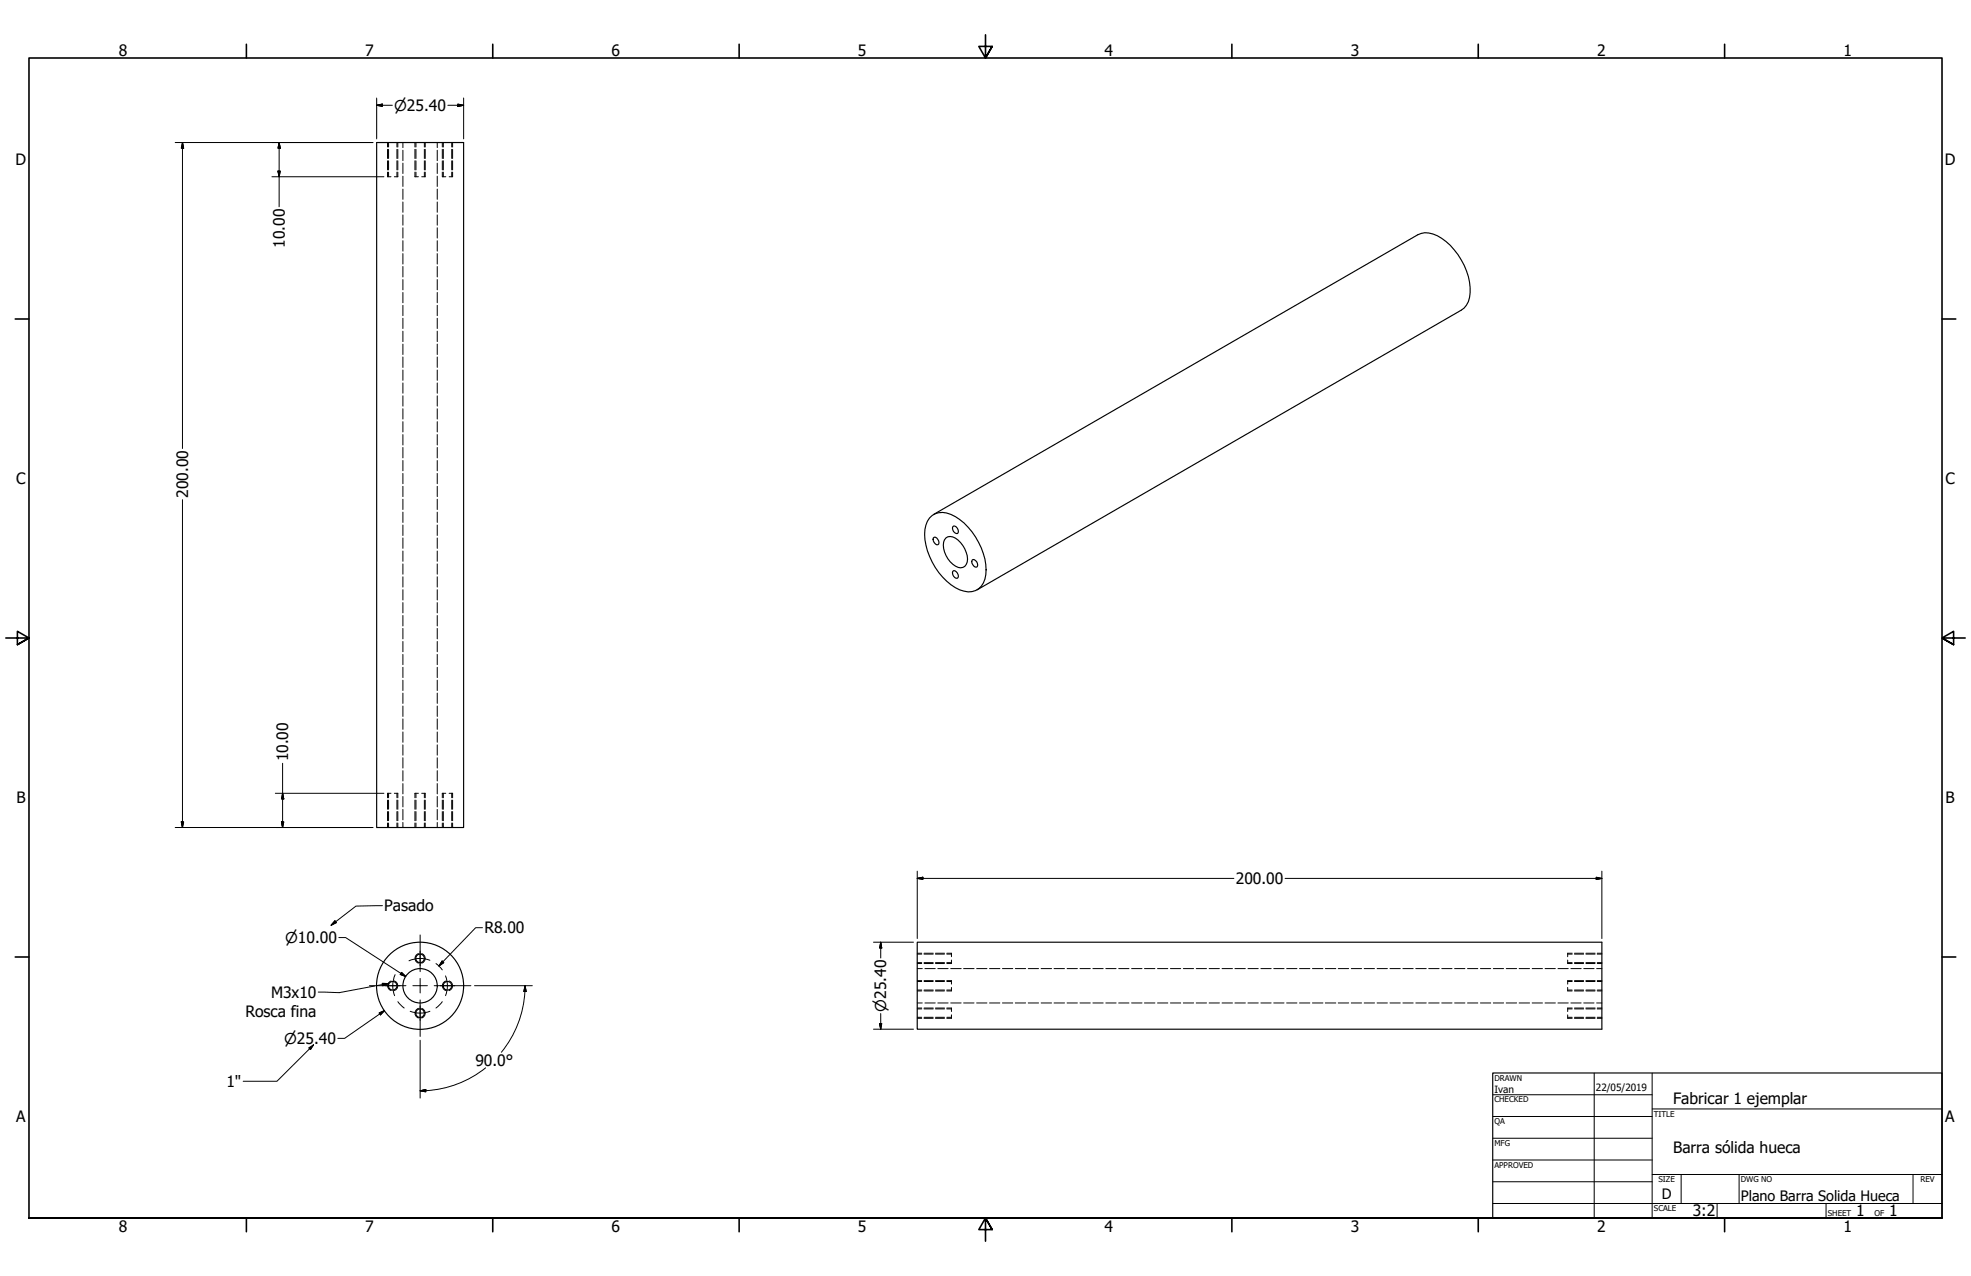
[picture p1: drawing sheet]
<svg xmlns="http://www.w3.org/2000/svg" width="864mm" height="559mm" viewBox="0 0 864 559" stroke-linecap="round" stroke-linejoin="round" font-family="sans-serif">
<!-- layer: Visible (ANSI) -->
<g fill="none" stroke="#000" stroke-width=".51">
<path d="M165 62.4h38.1v300h-38.1zM407.3 226.8a7.8 7.8 0 0 1 9.4-1.5 28.6 28.6 0 0 1 15.2 26.4 7.6 7.6 0 0 1-11.4 6.6 28.6 28.6 0 0 1-15.2-26.4l1-3.6zM408.9 235.6l.4-.3a2.14 2.14 0 0 1 1.6 3.3 2.39 2.39 0 0 1-2-3zM409.1 225.3l212.1-122.5a10.1 10.1 0 0 1 10.5 1.6 28.3 28.3 0 0 1 12.2 25.8 8.1 8.1 0 0 1-3.6 5.6l-212.2 122.5M414.5 235.6a4.8 4.8 0 0 1 6.4 2 11.2 11.2 0 0 1 2.9 8.5 3.2 3.2 0 0 1-5.2 1.8 10.6 10.6 0 0 1-4.8-11.5zM417.4 230.7l.4-.3a2.1 2.1 0 0 1 1.6 3.3 2.3 2.3 0 0 1-2-3zM417.4 250.3l.4-.4a2.13 2.13 0 0 1 1.6 3.3 2.3 2.3 0 0 1-2-2.9zM425.9 245.4l.4-.4a2.13 2.13 0 0 1 1.6 3.3 2.38 2.38 0 0 1-2-2.9zM401.9 412.6h300v38.1h-300z"/>
<circle cx="184.1" cy="419.7" r="1.87"/>
<circle cx="172.1" cy="431.7" r="1.87"/>
<circle cx="184.1" cy="431.7" r="19.1"/>
<circle cx="184.1" cy="431.7" r="7.5"/>
<circle cx="196.1" cy="431.7" r="1.87"/>
<circle cx="184.1" cy="443.7" r="1.87"/>
</g>
<!-- layer: Hidden Narrow (ANSI) -->
<g fill="none" stroke="#000" stroke-width=".44">
<path d="M169.8 62.4v2M169.8 65.4v4M169.8 70.4v4M169.8 75.4v2M174.3 62.4v2M174.3 65.4v4M174.3 70.4v4M174.3 75.4v2M181.8 62.4v2M181.8 65.4v4M181.8 70.4v4M181.8 75.4v2"/>
<path d="M186.3 62.4v2M186.3 65.4v4M186.3 70.4v4M186.3 75.4v2M193.8 62.4v2M193.8 65.4v4M193.8 70.4v4M193.8 75.4v2M198.3 62.4v2M198.3 65.4v4M198.3 70.4v4M198.3 75.4v2"/>
<path d="M169.8 347.4v2M169.8 350.4v4M169.8 355.4v4M174.3 347.4v2M174.3 350.4v4M174.3 355.4v4M181.8 347.4v2M181.8 350.4v4M181.8 355.4v4M186.3 347.4v2M186.3 350.4v4M186.3 355.4v4"/>
<path d="M193.8 347.4v2M193.8 350.4v4M193.8 355.4v4M198.3 347.4v2M198.3 350.4v4M198.3 355.4v4M169.8 360.4v2M174.3 360.4v2M181.8 360.4v2M186.3 360.4v2M193.8 360.4v2M198.3 360.4v2"/>
<path d="M183.4 417.6a2.14 2.14 0 0 0-1.6 2.1 2.14 2.14 0 0 0 1.6 2.1M184.8 417.6a2.25 2.25 0 0 1 1.5 2.1 2.25 2.25 0 0 1-1.5 2.1M401.9 417.4h2M404.9 417.4h4M409.9 417.4h3.9M414.8 417.4h2.1M686.9 417.4h1.9M689.9 417.4h4M694.9 417.4h4M699.8 417.4h2.1M171.4 429.6a2.14 2.14 0 0 0-1.6 2.1 2.14 2.14 0 0 0 1.6 2.1M172.8 429.6a2.25 2.25 0 0 1 1.5 2.1 2.25 2.25 0 0 1-1.5 2.1"/>
<path d="M195.4 429.6a2.14 2.14 0 0 0-1.6 2.1 2.14 2.14 0 0 0 1.6 2.1M196.8 429.6a2.25 2.25 0 0 1 1.5 2.1 2.25 2.25 0 0 1-1.5 2.1M401.9 422h2M401.9 434h2M401.9 429.5h2M404.9 422h4M404.9 434h4M404.9 429.5h4M409.9 422h3.9M409.9 434h3.9M409.9 429.5h3.9M414.8 422h2.1"/>
<path d="M414.8 434h2.1M414.8 429.5h2.1M686.9 422h1.9M686.9 434h1.9M686.9 429.5h1.9M689.9 422h4M689.9 434h4M689.9 429.5h4M694.9 422h4M694.9 434h4M694.9 429.5h4M699.8 422h2.1"/>
<path d="M699.8 434h2.1M699.8 429.5h2.1M183.4 441.6a2.18 2.18 0 0 0-1.6 2.1 2.18 2.18 0 0 0 1.6 2.1M184.8 441.6a2.25 2.25 0 0 1 1.5 2.1 2.25 2.25 0 0 1-1.5 2.1M401.9 446h2M401.9 441.5h2M404.9 446h4M404.9 441.5h4M409.9 446h3.9M409.9 441.5h3.9M414.8 446h2.1M414.8 441.5h2.1"/>
<path d="M686.9 446h1.9M686.9 441.5h1.9M689.9 446h4M689.9 441.5h4M694.9 446h4M694.9 441.5h4M699.8 446h2.1M699.8 441.5h2.1"/>
</g>
<!-- layer: Hidden (ANSI) -->
<g fill="none" stroke="#000" stroke-width=".44">
<path d="M169.8 77.4h1.5M170.2 62.4v2M170.2 65.4v4M170.2 70.4v4M170.2 75.4v2M172.8 77.4h1.5M173.9 62.4v2M173.9 65.4v4M173.9 70.4v4M173.9 75.4v2M176.5 62.4v2.2M176.5 65.8v4.6"/>
<path d="M176.5 71.4v4.6M176.5 77.2v4.5M181.8 77.4h1.5M182.2 62.4v2M182.2 65.4v4M182.2 70.4v4M182.2 75.4v2M184.8 77.4h1.5M185.9 62.4v2M185.9 65.4v4M185.9 70.4v4M185.9 75.4v2"/>
<path d="M191.6 62.4v2.2M191.6 65.8v4.6M191.6 71.4v4.6M191.6 77.2v4.5M193.8 77.4h1.5M194.2 62.4v2M194.2 65.4v4M194.2 70.4v4M194.2 75.4v2M196.8 77.4h1.5M197.9 62.4v2M197.9 65.4v4"/>
<path d="M197.9 70.4v4M197.9 75.4v2M176.5 82.8v4.5M176.5 88.5v4.5M176.5 94.1v4.5M176.5 99.8v4.5M191.6 82.8v4.5M191.6 88.5v4.5M191.6 94.1v4.5M191.6 99.8v4.5M176.5 105.4v4.6M176.5 111.1v4.5"/>
<path d="M176.5 116.7v4.6M191.6 105.4v4.6M191.6 111.1v4.5M191.6 116.7v4.6M176.5 122.4v4.5M176.5 128.1v4.5M176.5 133.7v4.5M176.5 139.4v4.5M191.6 122.4v4.5M191.6 128.1v4.5M191.6 133.7v4.5M191.6 139.4v4.5"/>
<path d="M176.5 145v4.6M176.5 150.7v4.6M176.5 156.3v4.6M191.6 145v4.6M191.6 150.7v4.6M191.6 156.3v4.6M176.5 162.1v4.5M176.5 167.7v4.5M176.5 173.4v4.5M176.5 179v4.5M191.6 162.1v4.5M191.6 167.7v4.5"/>
<path d="M191.6 173.4v4.5M191.6 179v4.5M176.5 184.7v4.5M176.5 190.3v4.6M176.5 196v4.5M191.6 184.7v4.5M191.6 190.3v4.6M191.6 196v4.5M176.5 201.7v4.5M176.5 207.3v4.5M176.5 213v4.5M176.5 218.6v4.5"/>
<path d="M191.6 201.7v4.5M191.6 207.3v4.5M191.6 213v4.5M191.6 218.6v4.5M176.5 224.3v4.5M176.5 229.9v4.6M176.5 235.6v4.6M191.6 224.3v4.5M191.6 229.9v4.6M191.6 235.6v4.6M176.5 241.3v4.5M176.5 247v4.5"/>
<path d="M176.5 252.6v4.5M176.5 258.3v4.5M191.6 241.3v4.5M191.6 247v4.5M191.6 252.6v4.5M191.6 258.3v4.5M176.5 263.9v4.5M176.5 269.6v4.5M176.5 275.2v4.6M191.6 263.9v4.5M191.6 269.6v4.5M191.6 275.2v4.6"/>
<path d="M176.5 280.9v4.5M176.5 286.6v4.5M176.5 292.2v4.5M176.5 297.9v4.5M191.6 280.9v4.5M191.6 286.6v4.5M191.6 292.2v4.5M191.6 297.9v4.5M176.5 303.5v4.5M176.5 309.2v4.6M176.5 314.8v4.6M191.6 303.5v4.5"/>
<path d="M191.6 309.2v4.6M191.6 314.8v4.6M176.5 320.5v4.6M176.5 326.2v4.5M176.5 331.9v4.5M176.5 337.5v4.5M191.6 320.5v4.6M191.6 326.2v4.5M191.6 331.9v4.5M191.6 337.5v4.5M169.8 347.4h1.5M170.2 347.4v2"/>
<path d="M170.2 350.4v4M170.2 355.4v4M172.8 347.4h1.5M173.9 347.4v2M173.9 350.4v4M173.9 355.4v4M176.5 343.2v4.5M176.5 348.8v4.6M176.5 354.5v4.5M181.8 347.4h1.5M182.2 347.4v2M182.2 350.4v4"/>
<path d="M182.2 355.4v4M184.8 347.4h1.5M185.9 347.4v2M185.9 350.4v4M185.9 355.4v4M191.6 343.2v4.5M191.6 348.8v4.6M191.6 354.5v4.5M193.8 347.4h1.5M194.2 347.4v2M194.2 350.4v4M194.2 355.4v4"/>
<path d="M196.8 347.4h1.5M197.9 347.4v2M197.9 350.4v4M197.9 355.4v4M170.2 360.4v2M173.9 360.4v2M176.5 360.2v2.2M182.2 360.4v2M185.9 360.4v2M191.6 360.2v2.2M194.2 360.4v2M197.9 360.4v2"/>
<path d="M401.9 417.8h2M404.9 417.8h4M409.9 417.8h3.9M414.8 417.8h2.1M416.9 417.4v1.6M686.9 417.8h1.9M686.9 417.4v1.6M689.9 417.8h4M694.9 417.8h4M699.8 417.8h2.1M401.9 439.2h2.2M401.9 424.2h2.2"/>
<path d="M401.9 421.6h2M401.9 433.6h2M401.9 429.8h2M404.9 421.6h4M404.9 433.6h4M404.9 429.8h4M405.3 439.2h4.5M405.3 424.2h4.5M409.9 421.6h3.9M409.9 433.6h3.9M409.9 429.8h3.9M410.9 439.2h4.5"/>
<path d="M410.9 424.2h4.5M414.8 421.6h2.1M414.8 433.6h2.1M414.8 429.8h2.1M416.6 439.2h4.5M416.6 424.2h4.5M416.9 420.4v1.6M416.9 429.5v1.5M416.9 432.4v1.6M422.2 439.2h4.6M422.2 424.2h4.6M427.9 439.2h4.5"/>
<path d="M427.9 424.2h4.5M433.6 439.2h4.5M433.6 424.2h4.5M439.2 439.2h4.5M439.2 424.2h4.5M444.9 439.2h4.5M444.9 424.2h4.5M450.5 439.2h4.5M450.5 424.2h4.5M456.2 439.2h4.6M456.2 424.2h4.6M461.8 439.2h4.6"/>
<path d="M461.8 424.2h4.6M467.6 439.2h4.5M467.6 424.2h4.5M473.2 439.2h4.5M473.2 424.2h4.5M478.9 439.2h4.5M478.9 424.2h4.5M484.5 439.2h4.5M484.5 424.2h4.5M490.2 439.2h4.5M490.2 424.2h4.5M495.8 439.2h4.6"/>
<path d="M495.8 424.2h4.6M501.5 439.2h4.5M501.5 424.2h4.5M507.2 439.2h4.5M507.2 424.2h4.5M512.8 439.2h4.5M512.8 424.2h4.5M518.5 439.2h4.5M518.5 424.2h4.5M524.1 439.2h4.5M524.1 424.2h4.5M529.8 439.2h4.5"/>
<path d="M529.8 424.2h4.5M535.4 439.2h4.6M535.4 424.2h4.6M541.1 439.2h4.6M541.1 424.2h4.6M546.8 439.2h4.5M546.8 424.2h4.5M552.4 439.2h4.6M552.4 424.2h4.6M558.1 439.2h4.5M558.1 424.2h4.5M563.8 439.2h4.5"/>
<path d="M563.8 424.2h4.5M569.4 439.2h4.5M569.4 424.2h4.5M575.1 439.2h4.5M575.1 424.2h4.5M580.7 439.2h4.6M580.7 424.2h4.6M586.4 439.2h4.5M586.4 424.2h4.5M592.1 439.2h4.5M592.1 424.2h4.5M597.7 439.2h4.5"/>
<path d="M597.7 424.2h4.5M603.4 439.2h4.5M603.4 424.2h4.5M609 439.2h4.5M609 424.2h4.5M614.7 439.2h4.5M614.7 424.2h4.5M620.3 439.2h4.6M620.3 424.2h4.6M626 439.2h4.6M626 424.2h4.6M631.7 439.2h4.5"/>
<path d="M631.7 424.2h4.5M637.3 439.2h4.6M637.3 424.2h4.6M643 439.2h4.5M643 424.2h4.5M648.7 439.2h4.5M648.7 424.2h4.5M654.3 439.2h4.5M654.3 424.2h4.5M660 439.2h4.5M660 424.2h4.5M665.6 439.2h4.6"/>
<path d="M665.6 424.2h4.6M671.3 439.2h4.5M671.3 424.2h4.5M677 439.2h4.5M677 424.2h4.5M682.6 439.2h4.5M682.6 424.2h4.5M686.9 421.6h1.9M686.9 433.6h1.9M686.9 429.8h1.9M686.9 420.4v1.6M686.9 429.5v1.5"/>
<path d="M686.9 432.4v1.6M688.3 439.2h4.5M688.3 424.2h4.5M689.9 421.6h4M689.9 433.6h4M689.9 429.8h4M693.9 439.2h4.5M693.9 424.2h4.5M694.9 421.6h4M694.9 433.6h4M694.9 429.8h4M699.6 439.2h2.3"/>
<path d="M699.6 424.2h2.3M699.8 421.6h2.1M699.8 433.6h2.1M699.8 429.8h2.1M401.9 445.5h2M401.9 441.8h2M404.9 445.5h4M404.9 441.8h4M409.9 445.5h3.9M409.9 441.8h3.9M414.8 445.5h2.1M414.8 441.8h2.1"/>
<path d="M416.9 441.5v1.5M416.9 444.4v1.6M686.9 445.5h1.9M686.9 441.8h1.9M686.9 441.5v1.5M686.9 444.4v1.6M689.9 445.5h4M689.9 441.8h4M694.9 445.5h4M694.9 441.8h4M699.8 445.5h2.1M699.8 441.8h2.1"/>
</g>
<!-- layer: Border (ANSI) -->
<g fill="none" stroke="#000" stroke-width=".7">
<path d="M107.9 19.4v6M215.9 19.4v6M323.8 19.4v6M431.8 15.2v10.2l-2.9-5.1h5.8l-2.9 5.1 2.9-5.1M539.8 19.4v6M647.7 19.4v6M755.6 19.4v6M6.7 139.7h6M850.9 139.7h6M2.5 279.4h10.2l-5.1-2.9v5.8l5.1-2.9-5.1 2.9M861.1 279.4h-10.2l5.1-2.9v5.8l-5.1-2.9 5.1 2.9M6.7 419.1h6"/>
<path d="M850.9 419.1h6M12.7 533.4v-508h838.2v508h-838.2h838.2M107.9 533.4v6M215.9 533.4v6M323.8 533.4v6M434.7 538.5l-2.9-5.1 2.9 5.1h-5.8l2.9-5.1v10.2M539.8 533.4v6M647.7 533.4v6M755.6 533.4v6"/>
</g>
<!-- layer: Title (ANSI) -->
<g fill="none" stroke="#000" stroke-width=".44">
<path d="M654 479.4h69.9M698.5 469.9v63.5M723.9 469.9v63.5M654 488.9h69.9M654 498.5h69.9M723.9 485.6h127M654 508h69.9M654 517.5h69.9M723.9 514.3h127M736.6 514.3v12.7M762 514.3v12.7M838.2 514.3v12.7"/>
<path d="M654 527h196.9M752.3 527v6.4M800.1 527v6.4"/>
</g>
<path d="M654 469.9h196.9v63.5h-196.9z" fill="none" stroke="#000" stroke-width=".51"/>
<!-- layer: Dimension (ANSI) -->
<g fill="none" stroke="#000" stroke-width=".44">
<path d="M165 46.1l2.5-.5v1zM165 46.1h6.9M165 42.9v17.9M196.2 46.1h6.9M200.6 45.6l2.5 .5-2.5 .5zM203.1 42.9v17.9M76.8 62.4h86.6M79.9 62.4l.6 2.5h-1.1zM79.9 62.4v134M119.1 77.4h49.1M121.8 74.9h1l-.5 2.5zM122.3 62.4l.5 2.5h-1z"/>
<path d="M122.3 62.4v28.2M79.9 218.8v143.6M123.8 334.3v28.1M79.4 359.9h1.1l-.6 2.5zM120.6 347.4h47.6M123.3 359.9h1l-.5 2.5zM123.8 347.4l.5 2.5h-1zM76.8 362.4h86.6M401.9 384.7l2.5-.5v.9zM401.9 384.7h138.7M401.9 381.5v29.5M563.1 384.7h138.8"/>
<path d="M699.4 384.2l2.5 .5-2.5 .4zM701.9 381.5v29.5M148.5 410.6h2.9l26.3 17M211.4 406.3h-3l-16.1 16.7M382.7 412.6h17.5M385.9 412.6l.4 2.6h-.9zM385.9 412.6v6.9M176 425.8l1.7 1.8-2.3-.9zM193.7 420.9l.7 .7-2.1 1.4zM207.9 431.7h25.3M230.1 431.7l.4 2.5h-1zM230.1 431.7a46 46 0 0 1-10.4 29.1"/>
<path d="M166.1 443.6l2.3-1-1.7 1.8zM168.4 442.6l-17.4 12.1h-3M184.1 455.5v25.4M382.7 450.7h17.5M385.4 448.2h.9l-.4 2.5zM385.9 443.9v6.8M184.1 477.7l2.5-.6v1.1zM212.8 467.6a46 46 0 0 1-28.7 10.1"/>
</g>
<g fill="#000" stroke="#000" stroke-width=".44">
<path d="M165 46.1l2.5-.5zM165 46.1l2.5-.5v1zM200.6 46.6l2.5-.5zM200.6 45.6l2.5 .5-2.5 .5zM79.9 62.4l.6 2.5zM79.9 62.4l.6 2.5h-1.1zM121.8 74.9l.5 2.5zM121.8 74.9h1l-.5 2.5zM122.3 62.4l.5 2.5zM122.3 62.4l.5 2.5h-1zM79.4 359.9l.5 2.5zM79.4 359.9h1.1l-.6 2.5z"/>
<path d="M123.3 359.9l.5 2.5zM123.3 359.9h1l-.5 2.5zM123.8 347.4l.5 2.5zM123.8 347.4l.5 2.5h-1zM401.9 384.7l2.5-.5zM401.9 384.7l2.5-.5v.9zM699.4 385.1l2.5-.4zM699.4 384.2l2.5 .5-2.5 .4zM385.9 412.6l.4 2.6zM385.9 412.6l.4 2.6h-.9zM175.4 426.7l2.3 .9zM176 425.8l1.7 1.8-2.3-.9z"/>
<path d="M193.7 420.9l-1.4 2.1zM193.7 420.9l.7 .7-2.1 1.4zM230.1 431.7l.4 2.5zM230.1 431.7l.4 2.5h-1zM168.4 442.6l-1.7 1.8zM166.1 443.6l2.3-1-1.7 1.8zM385.4 448.2l.5 2.5zM385.4 448.2h.9l-.4 2.5zM184.1 477.7l2.5-.6zM184.1 477.7l2.5-.6v1.1z"/>
</g>
<!-- layer: Symbol (ANSI) -->
<path d="M167.6 396.6l-11.6 .2-10.9 8.4M146.7 403.3l.7 .8-2.3 1.1zM164.1 431.8l-15.5 2.9-9.2-.2M170.1 430.7l-4.9 .9M170.1 430.7h-2.6l.2 .9M170.1 430.7l-2.3 .9M135.6 459.2l.4 .4 .3-.4M135.7 459.2l-14.4 14.3h-14.7" fill="none" stroke="#000" stroke-width=".44"/>
<path d="M146.7 403.3l-1.6 1.9zM146.7 403.3l.7 .8-2.3 1.1zM167.7 431.7l2.4-1zM167.5 430.7h2.6l-2.4 1zM137.4 457.5l-1.4 2.1zM135.3 458.9l2.1-1.4-1.4 2.1z" fill="#000" stroke="#000" stroke-width=".44"/>
<!-- layer: Center Mark (ANSI) -->
<path d="M184.1 416.5v6.3M184.1 409.4v16.1M161.9 431.7h16M168.9 431.7h6.4M180.9 431.7h6.4M184.1 428.5v6.3M184.1 437.9v16M190.2 431.7h16.1M192.9 431.7h6.4M184.1 440.5v6.3" fill="none" stroke="#000" stroke-width=".44"/>
<!-- layer: Centerline (ANSI) -->
<path d="M173.1 426.8a12 12 0 0 0-.2 9.2M174.3 438.7l2.8 2.8M188.4 420.5l-3.7-.7a12 12 0 0 0-5.5 1M191 422l2.8 2.8M193.8 438.7l-2.8 2.8M195.2 427.4l.8 4.3-.8 4.3M179.7 442.9l4.4 .8 4.3-.8" fill="none" stroke="#000" stroke-width=".44"/>
<g font-size="6.9">
<text x="52.1" y="24.4">8</text>
<text x="160" y="24.4">7</text>
<text x="268" y="24.4">6</text>
<text x="375.9" y="24.4">5</text>
<text x="483.9" y="24.4">4</text>
<text x="591.8" y="24.4">3</text>
<text x="699.8" y="24.4">2</text>
<text x="807.7" y="24.4">1</text>
<text x="6.9" y="72.3">D</text>
<text x="852.1" y="72.3">D</text>
<text x="124.8" y="108.5" transform="rotate(-90 124.8 108.5)">10.00</text>
<text x="7.1" y="212">C</text>
<text x="852.4" y="212">C</text>
<text x="82.5" y="218" transform="rotate(-90 82.5 218)">200.00</text>
<text x="126.3" y="333.4" transform="rotate(-90 126.3 333.4)">10.00</text>
<text x="7.2" y="351.7">B</text>
<text x="852.4" y="351.7">B</text>
<text x="541.5" y="387.2">200.00</text>
<text x="168.3" y="399.2">Pasado</text>
<text x="212.2" y="408.7">R8.00</text>
<text x="118.7" y="437">M3x10</text>
<text x="107.5" y="445.2">Rosca fina</text>
<text x="208.3" y="466.7">90.0°</text>
<text x="99.2" y="476.1">1&quot;</text>
<text x="733.1" y="483.6">Fabricar 1 ejemplar</text>
<text x="7.1" y="491.4">A</text>
<text x="852.3" y="491.4">A</text>
<text x="733.1" y="505.1">Barra sólida hueca</text>
<text x="741.7" y="532.5">3:2</text>
<text x="813.2" y="532.6">1</text>
<text x="827.8" y="532.6">1</text>
<text x="52.1" y="539.4">8</text>
<text x="160" y="539.4">7</text>
<text x="268" y="539.4">6</text>
<text x="375.9" y="539.4">5</text>
<text x="483.9" y="539.4">4</text>
<text x="591.8" y="539.4">3</text>
<text x="699.8" y="539.4">2</text>
<text x="807.7" y="539.4">1</text>
</g>
<g font-size="6.5">
<text x="172.7" y="48.5">⌀25.40</text>
<text x="125" y="413">⌀10.00</text>
<text x="388.2" y="443" transform="rotate(-90 388.2 443)">⌀25.40</text>
<text x="124.5" y="457.1">⌀25.40</text>
</g>
<g font-size="6.3">
<text x="728.1" y="524.9">D</text>
<text x="762.8" y="526.2">Plano Barra Solida Hueca</text>
</g>
<g font-size="4.4">
<text x="654.8" y="478.6">Ivan</text>
<text x="699.3" y="478">22/05/2019</text>
</g>
<g font-size="3.5">
<text x="654.8" y="473.2">DRAWN</text>
<text x="654.8" y="482.8">CHECKED</text>
<text x="724.7" y="488.9">TITLE</text>
<text x="654.8" y="492.3">QA</text>
<text x="654.8" y="501.8">MFG</text>
<text x="654.8" y="511.4">APPROVED</text>
<text x="726.7" y="517.7">SIZE</text>
<text x="762.8" y="517.7">DWG NO</text>
<text x="841.4" y="517.7">REV</text>
<text x="724.7" y="530.4">SCALE</text>
<text x="800.9" y="532.6">SHEET</text>
<text x="821.3" y="532.6">OF</text>
</g>
</svg>
